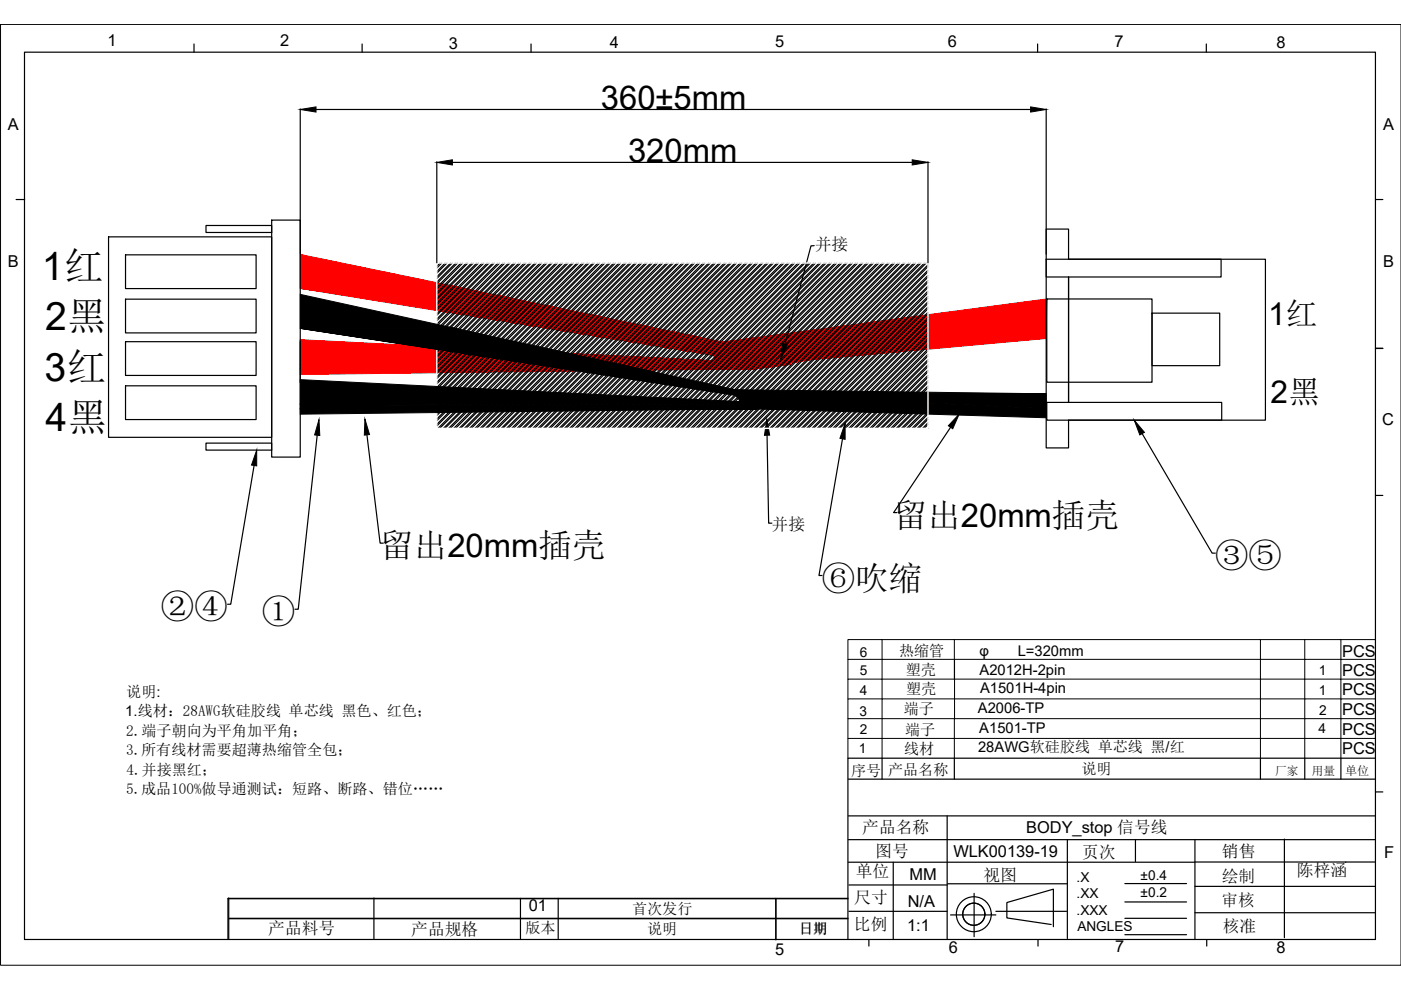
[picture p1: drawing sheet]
<svg xmlns="http://www.w3.org/2000/svg" width="297mm" height="210mm" viewBox="0 0 297 210" stroke-linecap="round" stroke-linejoin="round" font-family="sans-serif">
<!-- layer: 0 -->
<g fill="none" stroke="#000" stroke-width=".25">
<path d="M5.2 11.1h286.4v188.1h-286.4zM41.1 9.3v1.8M76.8 9.3v1.8M112.6 9.3v1.8M220 9.3v1.8M255.8 9.3v1.8M63.7 23.1v30.8M67 23.2h151.5M92.6 34.3v21.4M95.9 34.4h97.5M196.8 34.3v21.4M221.8 23.1v30.8"/>
<path d="M3.4 42.3h1.8M23 50.2h34.6v42.5h-34.6zM26.6 54h27.7v7.2h-27.7zM43.7 47.8h13.9v1.5h-13.9zM57.6 46.7h6.1v50.2h-6.1zM93.3 55.8l-.7 .6M93.7 55.8l-1.1 1M94.4 55.8l-1.8 1.8M94.8 55.8l-2.2 2.1M95.5 55.8l-2.9 2.9M95.9 55.8l-3.3 3.3M96.6 55.8l-4 4"/>
<path d="M97 55.8l-4.4 4.4M97.7 55.8l-5.1 5.1M98.1 55.8l-5.5 5.5M98.9 55.8l-6.3 6.2M99.2 55.8l-6.6 6.6M100 55.8l-7.4 7.4M100.4 55.8l-7.8 7.7M101.1 55.8l-8.5 8.5M101.5 55.8l-8.9 8.9M102.2 55.8l-9.6 9.6M102.6 55.8l-10 10M103.3 55.8l-10.7 10.7"/>
<path d="M103.7 55.8l-11.1 11.1M104.5 55.8l-11.9 11.8M104.8 55.8l-12.2 12.2M105.6 55.8l-13 12.9M105.9 55.8l-13.3 13.3M106.7 55.8l-14.1 14.1M107 55.8l-14.4 14.4M107.8 55.8l-15.2 15.2M108.1 55.8l-15.5 15.5M108.9 55.8l-16.3 16.3M109.3 55.8l-16.7 16.6M110 55.8l-17.4 17.4"/>
<path d="M110.4 55.8l-17.8 17.8M111.2 55.8l-18.6 18.5M111.5 55.8l-18.9 18.9M112.3 55.8l-19.7 19.7M112.6 55.8l-20 20M113.4 55.8l-20.8 20.8M113.7 55.8l-21.1 21.1M114.5 55.8l-21.9 21.9M114.9 55.8l-22.3 22.2M115.6 55.8l-23 23M116 55.8l-23.4 23.4M116.7 55.8l-24.1 24.1"/>
<path d="M117.1 55.8l-24.5 24.5M117.8 55.8l-25.2 25.2M118.2 55.8l-25.6 25.6M118.9 55.8l-26.3 26.3M119.3 55.8l-26.7 26.7M120.1 55.8l-27.5 27.4M120.5 55.8l-27.9 27.8M121.2 55.8l-28.6 28.6M121.6 55.8l-29 28.9M122.3 55.8l-29.7 29.7M122.7 55.8l-30.1 30.1M123.4 55.8l-30.8 30.8"/>
<path d="M123.8 55.8l-31.2 31.2M124.5 55.8l-31.9 31.9M124.9 55.8l-32.3 32.3M125.7 55.8l-33.1 33M126 55.8l-33.4 33.4M126.8 55.8l-34.2 34.2M127.2 55.8l-34.6 34.5M127.9 55.8l-35 35M128.3 55.8l-35.1 35M129 55.8l-35 35M129.4 55.8l-35.1 35M130.1 55.8l-35 35"/>
<path d="M130.5 55.8l-35 35M131.2 55.8l-35 35M131.6 55.8l-35 35M132.4 55.8l-35 35M132.7 55.8l-35 35M133.5 55.8l-35 35M133.8 55.8l-35 35M134.6 55.8l-35 35M134.9 55.8l-35 35M135.7 55.8l-35 35M136.1 55.8l-35 35M136.8 55.8l-35 35"/>
<path d="M137.2 55.8l-35 35M138 55.8l-35.1 35M138.3 55.8l-35 35M139.1 55.8l-35.1 35M139.4 55.8l-35 35M140.2 55.8l-35.1 35M140.5 55.8l-35 35M141.3 55.8l-35 35M141.7 55.8l-35.1 35M142.4 55.8l-35 35M142.8 55.8l-35 35M143.5 55.8l-35 35"/>
<path d="M143.9 55.8l-35 35M144.6 55.8l-35 35M145 55.8l-35 35M145.7 55.8l-35 35M146.1 55.8l-35 35M146.9 55.8l-35 35M147.3 55.8l-35.1 35M148 55.8l-35 35M148.4 55.8l-35 35M149.1 55.8l-35 35M149.5 55.8l-35 35M150.2 55.8l-35 35"/>
<path d="M150.6 55.8l-35 35M151.3 55.8l-35 35M151.7 55.8l-35 35M152.5 55.8l-35.1 35M152.8 55.8l-35 35M153.6 55.8l-35 35M154 55.8l-35.1 35M154.7 55.8l-35 35M155.1 55.8l-35.1 35M155.8 55.8l-35 35M156.2 55.8l-35.1 35M156.9 55.8l-35 35"/>
<path d="M157.3 55.8l-35 35M158 55.8l-35 35M158.4 55.8l-35 35M159.2 55.8l-35.1 35M159.5 55.8l-35 35M160.3 55.8l-35 35M160.6 55.8l-35 35M161.4 55.8l-35 35M161.7 55.8l-35 35M162.5 55.8l-35 35M162.9 55.8l-35 35M163.6 55.8l-35 35"/>
<path d="M164 55.8l-35 35M164.7 55.8l-35 35M165.1 55.8l-35 35M165.8 55.8l-35 35M166.2 55.8l-35 35M166.9 55.8l-35 35M167.3 55.8l-35 35M168.1 55.8l-35 35M168.5 55.8l-35.1 35M169.2 55.8l-35 35M169.6 55.8l-35 35M170.3 55.8l-35 35"/>
<path d="M170.7 55.8l-35 35M171.4 55.8l-35 35M171.8 55.8l-35 35M172.5 55.8l-35 35M172.6 52.1h-.7l-5.5 20.9M172.9 55.8l-35 35M173.7 55.8l-35.1 35M174 55.8l-35 35M174.8 55.8l-35 35M175.2 55.8l-35 35M175.9 55.8l-35 35M176.3 55.8l-35 35"/>
<path d="M177 55.8l-35 35M177.4 55.8l-35 35M178.1 55.8l-35 35M178.5 55.8l-35 35M179.3 55.8l-35.1 35M179.6 55.8l-35 35M180.4 55.8l-35 35M180.7 55.8l-35 35M181.5 55.8l-35 35M181.8 55.8l-35 35M182.6 55.8l-35 35M183 55.8l-35.1 35"/>
<path d="M183.7 55.8l-35 35M184.1 55.8l-35 35M184.8 55.8l-35 35M185.2 55.8l-35 35M186 55.8l-35.1 35M186.3 55.8l-35 35M187.1 55.8l-35.1 35M187.4 55.8l-35 35M188.2 55.8l-35.1 35M188.5 55.8l-35 35M189.3 55.8l-35 35M189.7 55.8l-35.1 35"/>
<path d="M190.4 55.8l-35 35M190.8 55.8l-35 35M191.5 55.8l-35 35M191.9 55.8l-35 35M192.6 55.8l-35 35M193 55.8l-35 35M193.7 55.8l-35 35M194.1 55.8l-35 35M194.9 55.8l-35 35M195.3 55.8l-35.1 35M196 55.8l-35 35M196.4 55.8l-35 35"/>
<path d="M196.8 56.1l-34.7 34.7M196.8 57.3l-33.6 33.5M196.8 58.4l-32.5 32.4M196.8 59.5l-31.4 31.3M196.8 56.5l-34.3 34.3M196.8 57.6l-33.2 33.2M196.8 58.8l-32.1 32M196.8 59.9l-31 30.9M221.8 48.6h4.8v6.4h41.7v34.1h-41.7v5.9h-4.8zM221.8 55h37.1v3.7h-37.1zM226.6 58.7v26.6M291.6 42.3h1.6"/>
<path d="M26.6 63.4h27.7v7.2h-27.7zM26.6 72.4h27.7v7.2h-27.7zM63.7 72.4v8.7M196.8 60.6l-30.2 30.2M196.8 61.7l-29.1 29.1M196.8 62.8l-28 28M196.8 64l-26.9 26.8M196.8 65.1l-25.8 25.7M196.8 66.2l-24.6 24.6M196.8 67.3l-23.5 23.5M196.8 68.4l-22.4 22.4M196.8 69.6l-21.3 21.2"/>
<path d="M196.8 70.7l-20.2 20.1M196.8 71.8l-19.1 19M196.8 72.9l-18 17.9M196.8 74l-16.9 16.8M196.8 75.1l-15.7 15.7M196.8 76.3l-14.6 14.5M196.8 77.4l-13.5 13.4M196.8 78.5l-12.4 12.3M196.8 79.6l-11.3 11.2M196.8 61l-29.9 29.8M196.8 62.1l-28.8 28.7M196.8 63.2l-27.7 27.6"/>
<path d="M196.8 64.4l-26.5 26.4M196.8 65.5l-25.4 25.3M196.8 66.6l-24.3 24.2M196.8 67.7l-23.2 23.1M196.8 68.8l-22.1 22M196.8 69.9l-20.9 20.9M196.8 71l-19.8 19.8M196.8 72.2l-18.7 18.6M196.8 73.3l-17.6 17.5M196.8 74.4l-16.5 16.4M196.8 75.5l-15.4 15.3M196.8 76.6l-14.2 14.2"/>
<path d="M196.8 77.7l-13.1 13.1M196.8 78.8l-12 12M196.8 80l-10.9 10.8M221.9 63.4h22.3v17.6h-22.3zM244.2 66.4h14.4v11.1h-14.4zM291.6 73.8h1.6M291.6 73.9h1.6M26.6 81.8h27.7v7.2h-27.7zM43.7 94h13.9v1.4h-13.9zM53.9 98.7l-5 29.4h-.7M67.3 92.3l-4.1 36.9h-.6M77.8 92.2l2.8 23h.7"/>
<path d="M162.6 92.3l.4 18.6h.6M178.6 93l-5 29h.7M196.8 80.7l-10.1 10.1M196.8 81.8l-9 9M196.8 82.9l-7.9 7.9M196.8 84l-6.8 6.8M196.8 85.2l-5.7 5.6M196.8 86.3l-4.6 4.5M196.8 87.4l-3.4 3.4M196.8 88.5l-2.3 2.3M196.8 89.6l-1.2 1.2M196.8 90.8h-.1"/>
<path d="M196.8 81.1l-9.8 9.7M196.8 82.2l-8.6 8.6M196.8 83.3l-7.5 7.5M196.8 84.4l-6.4 6.4M196.8 85.6l-5.3 5.2M196.8 86.7l-4.2 4.1M196.8 87.8l-3.1 3M196.8 88.9l-2 1.9M196.8 90l-.9 .8M201.5 90.6l-12 18.1h.6M221.9 85.3h37.1v3.8h-37.1zM242.2 92l14.8 25.3h.7"/>
<path d="M291.6 105h1.6M179.9 178h111.7M179.9 173h111.7M179.9 165.2h111.7M187 160.8v4.4M200.8 173v26.1M202.3 160.8v4.4M226.3 178v21M240.7 178v4.7M253.4 178v21.1M267.2 160.8v4.4M272.3 177.9v20.9"/>
<path d="M276.6 160.8v4.4M284.3 160.8v4.4M291.6 160.8h-111.8v38.4M291.6 167.9h1.6M48.3 190.5h131.5M48.5 194.7h131.3M48.5 194.8h131.3M48.5 190.4v8.6M79.3 190.4v8.6M110.3 190.5v8.5M118.3 190.5v8.5M164.5 190.5v8.8"/>
<path d="M179.8 190.6h-131.5v8.6M179.9 182.8h73.5M180 187.6h20.8M180 193.2h20.8M184.2 199.2v1.4M189.4 182.8v16.3M200.9 187.4h25.4M201.5 194h9.6M206.5 189.4v9.2M211.1 193.2h15M220.1 199.2v1.4M222.9 196l-9.4-1.4v-3.2l9.8-2.9v8"/>
<path d="M238.5 187.3h13.1M238.5 191.2h13.1M238.5 194.7h13.1M238.5 198.2h13.1M253.4 182.8h38.2M253.4 187.9h38.2M253.4 193.5h38.2M255.8 199.2v1.4M285.3 182.8h.1"/>
<circle cx="206.5" cy="193.8" r="3.7"/>
<circle cx="206.5" cy="193.8" r="2.35"/>
</g>
<!-- layer: DIM -->
<path d="M.1 5.2h296.9v199.5h-296.9z" fill="none" stroke="#000" stroke-width=".21"/>
<!-- layer: 0 -->
<g fill="none" stroke="#000" stroke-width=".21">
<path d="M179.8 139.8v-4.2h7.2v4.2h-7.2v4.2M187 135.6h15.3v4.2h-15.3v4.2h15.3M202.3 135.6h64.9v4.2h-64.9v4.2M202.4 139.9v12.5M267.2 135.6h9.4v4.2h-9.4v4.2h9.4v4.2h-9.4v4.2h-64.9v4.2h64.9v4.2M276.6 135.6h7.7v4.2h-7.7v4.2h7.7v4.2h-7.7v4.2h-9.4v4.2h9.4v4.2M284.3 135.6h7.3M291.6 139.8h-7.3v4.2h7.3M179.8 148.2v-4.2h7.2v4.2h-7.2v4.2M202.3 152.4h-15.3v4.2h15.3v4.2M202.3 144h64.9v4.2h-80.2v4.2h-7.2v4.2M291.6 148.2h-7.3v4.2h-7.7v4.2h7.7v4.2"/>
<path d="M291.6 152.4h-7.3v4.2h7.3M179.8 160.8v-4.2h7.2v4.2"/>
</g>
<g fill="#f00" stroke="#f00" stroke-width=".21">
<path d="M63.7 53.9l34.8 7.2h-34.8z"/>
<path d="M63.7 61.1h34.8l73.1 15.2z"/>
<path d="M63.7 72l104.1 5.3h-104.1z"/>
<path d="M63.7 77.3h104.1l-7.3 .9z"/>
<path d="M158.7 71.8l63.2-8.4-.1 8.4z"/>
<path d="M158.7 71.8h63.1l-11.7 1z"/>
<path d="M63.7 61.1l93.3 15.2h14.6zM157 76.3h14.6l-7.1 1.2z"/>
<path d="M63.7 77.3v.9h96.8zM63.7 78.2h96.8l-96.8 1.2z"/>
<path d="M150.7 72.8h59.4l-51.4-1zM150.7 72.8h59.4l-58.1 5.3z"/>
</g>
<g fill="#000" stroke="#000" stroke-width=".21">
<path d="M63.7 23.2l3.3-.5v1.1zM92.6 34.4l3.3-.5v1.1zM193.4 33.9l3.4 .5-3.4 .6zM218.5 22.7l3.3 .5-3.3 .6zM63.7 62.4l32.8 7.2h-32.8zM63.7 69.6h32.8l73.4 16.1zM165.9 72.8l1 .3-1.3 3.1zM54.4 95.4v3.4l-1.1-.2zM63.7 80.5l104.1 5.2h-104.1zM63.7 85.7h104.1l-7.3 1zM67.6 89l.2 3.3-1.1-.1zM77.4 88.9l.9 3.2-1.1 .2z"/>
<path d="M154.9 82.6l66.9 .9h-66.2zM155.6 83.5h66.2v3.1zM162.6 89l.6 3.3h-1.1zM179.2 89.8v3.3l-1.1-.2zM203.4 87.8l-1.4 3.1-.9-.6zM240.5 89.1l2.1 2.6-.9 .5z"/>
<path d="M63.7 69.6l104.3 16.1h1.9zM168 85.7h1.9l1.5 .3z"/>
<path d="M63.7 85.7v1h96.8zM63.7 86.7h96.8l-96.8 1.1z"/>
<path d="M155.6 83.5l2.7 3.1h63.5zM158.3 86.6h63.5v2z"/>
</g>
<path d="M92.6 55.8h104.2v35h-104.2z" fill="none" stroke="#fff" stroke-width=".3"/>
<g font-size="8.3">
<text x="8.9" y="59.4">1红</text>
<text x="9.6" y="69.9">2黑</text>
<text x="9.5" y="80.7">3红</text>
<text x="9.7" y="91.3">4黑</text>
</g>
<g font-size="7.1">
<text x="189.5" y="111.7">留出20mm插壳</text>
<text x="80.6" y="118.2">留出20mm插壳</text>
<text x="174.2" y="125">⑥吹缩</text>
<text x="257.6" y="120.2">③⑤</text>
<text x="34.1" y="131.1">②④</text>
<text x="55.5" y="132.1">①</text>
</g>
<g font-size="6.9">
<text x="127.4" y="23">360±5mm</text>
<text x="133.2" y="34.3">320mm</text>
</g>
<g font-size="6.7">
<text x="268.8" y="68.9">1红</text>
<text x="269.4" y="85.4">2黑</text>
</g>
<g font-size="3.6">
<text x="172.7" y="53.1">并接</text>
<text x="163.6" y="112.4">并接</text>
<text x="182.8" y="176.5">产品名称</text>
<text x="181.4" y="186">单位</text>
<text x="185.6" y="181.8">图号</text>
<text x="229.4" y="182">页次</text>
<text x="259.1" y="181.6">销售</text>
<text x="275" y="185.7">陈梓涵</text>
<text x="181.1" y="191.5">尺寸</text>
<text x="208.5" y="186.9">视图</text>
<text x="259" y="186.9">绘制</text>
<text x="181" y="197.1">比例</text>
<text x="259" y="192.2">审核</text>
<text x="259.2" y="197.6">核准</text>
<text x="56.9" y="198.1">产品料号</text>
<text x="87.2" y="198.3">产品规格</text>
</g>
<g font-size="3.5">
<text x="22.8" y="9.7">1</text>
<text x="59.4" y="9.8">2</text>
<text x="95.2" y="10.3">3</text>
<text x="129.3" y="10.1">4</text>
<text x="164.4" y="10">5</text>
<text x="201" y="10">6</text>
<text x="236.3" y="10">7</text>
<text x="270.6" y="10.2">8</text>
<text x="1.7" y="27.6">A</text>
<text x="293.3" y="27.6">A</text>
<text x="1.6" y="56.7">B</text>
<text x="293.2" y="56.7">B</text>
<text x="293" y="90.1">C</text>
<text x="284.6" y="139.2">PCS</text>
<text x="284.6" y="143.3">PCS</text>
<text x="284.6" y="147.3">PCS</text>
<text x="284.6" y="151.7">PCS</text>
<text x="284.6" y="155.8">PCS</text>
<text x="284.6" y="159.8">PCS</text>
<text x="217.6" y="176.7">BODY_stop 信号线</text>
<text x="202.1" y="181.7">WLK00139-19</text>
<text x="293.4" y="182">F</text>
<text x="192.8" y="186.6">MM</text>
<text x="112.1" y="193.2">01</text>
<text x="192.3" y="197.3">1:1</text>
<text x="192.5" y="192.3">N/A</text>
<text x="164.4" y="202.4">5</text>
<text x="201.2" y="202">6</text>
<text x="236.5" y="201.8">7</text>
<text x="270.6" y="202.1">8</text>
</g>
<g font-size="3.2">
<text x="190.6" y="139">热缩管</text>
<text x="192.1" y="143">塑壳</text>
<text x="26.8" y="147.8">说明:</text>
<text x="192.1" y="147.2">塑壳</text>
<text x="191.6" y="151.5">端子</text>
<text x="191.9" y="155.8">端子</text>
<text x="26.7" y="160.2">3.所有线材需要超薄热缩管全包；</text>
<text x="26.8" y="156.1">2.端子朝向为平角加平角；</text>
<text x="191.7" y="159.8">线材</text>
<text x="26.8" y="164.3">4.并接黑红；</text>
<text x="180.5" y="164.6">序号</text>
<text x="188.3" y="164.3">产品名称</text>
<text x="229.3" y="164.1">说明</text>
<text x="26.7" y="168.4">5.成品100%做导通测试：短路、断路、错位……</text>
<text x="111.4" y="197.8">版本</text>
<text x="134" y="193.7">首次发行</text>
<text x="137.2" y="198">说明</text>
</g>
<g font-size="3.1">
<text x="207.7" y="143.1">A2012H-2pin</text>
<text x="207.7" y="139">φ</text>
<text x="215.8" y="139">L=320mm</text>
<text x="207.8" y="146.9">A1501H-4pin</text>
<text x="26.6" y="151.9">1.线材：28AWG软硅胶线 单芯线 黑色、红色；</text>
<text x="207.3" y="151.1">A2006-TP</text>
<text x="207.6" y="155.5">A1501-TP</text>
<text x="207.4" y="159.4">28AWG软硅胶线 单芯线 黑/红</text>
</g>
<text font-size="3" x="169.4" y="198">日期</text>
<g font-size="2.9">
<text x="182.3" y="143.1">5</text>
<text x="182.3" y="139.2">6</text>
<text x="279.6" y="143">1</text>
<text x="182.3" y="147.5">4</text>
<text x="279.6" y="147.3">1</text>
<text x="182.2" y="151.9">3</text>
<text x="182.3" y="155.5">2</text>
<text x="279.6" y="155.5">4</text>
<text x="279.7" y="151.5">2</text>
<text x="182.1" y="159.6">1</text>
<text x="228.2" y="187">.X</text>
<text x="228.2" y="190.4">.XX</text>
<text x="241.8" y="186.7">±0.4</text>
<text x="241.8" y="190.2">±0.2</text>
<text x="228.2" y="193.9">.XXX</text>
<text x="228.4" y="197.4">ANGLES</text>
</g>
<text font-size="2.6" x="285.2" y="164.3">单位</text>
<g font-size="2.5">
<text x="270.3" y="164.2">厂家</text>
<text x="278.1" y="164.3">用量</text>
</g>
</svg>
